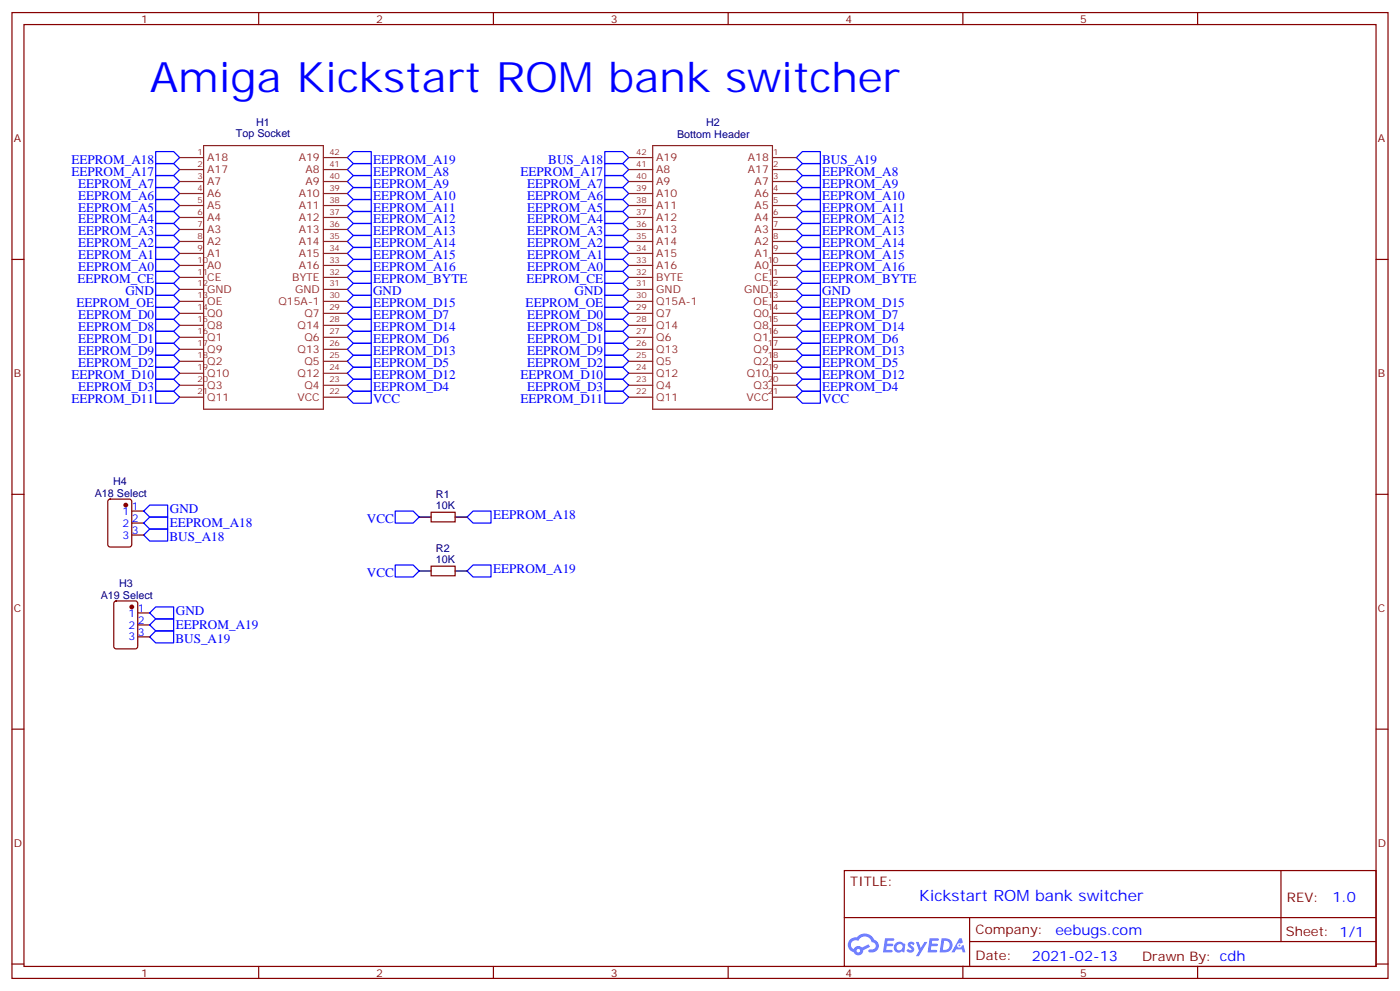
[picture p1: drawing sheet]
<svg xmlns="http://www.w3.org/2000/svg" width="412mm" height="292mm" viewBox="0 0 412 292" stroke-linecap="round" stroke-linejoin="round" font-family="sans-serif">
<g fill="none" stroke="#870000" stroke-width=".35">
<path d="M3.5 3.7h405.4v284.3h-405.4zM7.1 7.2h398.2v277.3h-398.2zM76.2 3.7v3.5M145.3 3.7v3.5M214.5 3.7v3.5M283.6 3.7v3.5M352.8 3.7v3.5M3.5 76.4h3.6M405.3 76.4h3.6M3.5 145.5h3.6M405.3 145.5h3.6M3.5 214.7h3.6"/>
<path d="M405.3 214.7h3.6M248.7 256.3h156.6v28.2h-156.6zM377.3 256.3v20.9M248.7 270.1h156.5M285.6 277.2h119.6M285.6 270.1v14.2M3.5 283.8h3.6M76.2 284.5v3.5M145.3 284.5v3.5M214.5 284.5v3.5M283.6 284.5v3.5M352.8 284.5v3.5"/>
<path d="M405.3 283.8h3.6"/>
</g>
<g fill="#5487ff">
<path d="M267.7 277.5a1.22 1.22 0 0 1 1.7 .2l-.4 .6a.47 .47 0 0 0-.3-.4 .47 .47 0 0 0-.5 .2l.1 .2a1.14 1.14 0 0 1 .8 1.8 1.14 1.14 0 0 1-1.9 0l-.2-.2 .5-.6 .7 .5a.29 .29 0 0 0 .3-.3 .29 .29 0 0 0-.2-.3 1.04 1.04 0 0 1-.6-1.7z"/>
<path d="M260.7 276.2h2.4l.3 .2-.2 .5-1.8 .1-.1 .8h1.5l.3 .4-.3 .4h-1.6l-.2 1.1h1.7l.2 .3-.2 .3-2.6 .1z"/>
<path d="M273.8 276.2h2.4l.3 .2-.1 .5-1.8 .1-.2 .8h1.6l.3 .4-.4 .4-1.6-.1-.1 1.1 1.7 .1 .2 .3-.2 .3-2.6 .1z"/>
<path d="M282.6 276.2h.7l.3 1.3-.6 .3a.69 .69 0 0 0-1 .3 .69 .69 0 0 0 .4 .9 .69 .69 0 0 0 .9-.6l.5-.2 .6 2.2h-.8l-.2-.9h-1.8l-.5 .9h-.8z"/>
<path d="M269.8 277.3h.8l.6 1.8 1.1-1.8h.9l-2.6 4.2h-.8l.9-1.5z"/>
<path d="M277.4 276.2l-.6 4.2h1.3a2.11 2.11 0 0 0 2.5-2.1 2.11 2.11 0 0 0-2.5-2.1zM278.1 277a1.39 1.39 0 0 1 1.7 1.4 1.39 1.39 0 0 1-1.8 1.2h-.3z"/>
<path d="M263.7 277.8a1.54 1.54 0 0 0-.1 2.2 1.54 1.54 0 0 0 2.2 .1l.6 .3 .3-2.3-.2-.3h-.4a1.49 1.49 0 0 0-2.4 0zM264 278.8a.94 .94 0 0 1 1.8 0 .94 .94 0 0 1-1.8 0z"/>
<path d="M250.4 276.6a2.18 2.18 0 0 0 1.1 3.7 1.44 1.44 0 0 0 1.6 .9 1.44 1.44 0 0 0 1.2-1.4l2-1.1-.5-.7-1.9 1a1.47 1.47 0 0 0-2.4 .4 1.39 1.39 0 0 1-.7-1.9 1.39 1.39 0 0 1 2-.5 2.12 2.12 0 0 1 2.2-1.3 2.12 2.12 0 0 1 1.9 1.7 1.14 1.14 0 0 1 1.1 1.4 1.14 1.14 0 0 1-1.7 .7 .43 .43 0 0 0-.5 .4 .43 .43 0 0 0 .4 .5 1.98 1.98 0 0 0 2.5-1.2 1.98 1.98 0 0 0-1.2-2.6 3.1 3.1 0 0 0-5.3-.6l-.9 .1zM252.3 279.9a.55 .55 0 0 1 1.1 0 .55 .55 0 0 1-1.1 0z"/>
<circle cx="282.6" cy="278.3" r=".26"/>
</g>
<g fill="none" stroke="#00f" stroke-width=".35">
<path d="M45.9 44.6h5.3l1.7 1.8-1.7 1.8h-5.3zM45.9 48.2h5.3l1.7 1.7-1.7 1.8h-5.3zM45.9 51.7h5.3l1.7 1.7-1.7 1.8h-5.3zM45.9 55.2h5.3l1.7 1.8-1.7 1.7h-5.3zM45.9 58.7h5.3l1.7 1.8-1.7 1.8h-5.3zM104.1 44.6h5.3v3.6h-5.3l-1.8-1.8zM104.1 48.2h5.3v3.5h-5.3l-1.8-1.8zM104.1 51.7h5.3v3.5h-5.3l-1.8-1.8zM104.1 55.2h5.3v3.5h-5.3l-1.8-1.7zM104.1 58.7h5.3v3.6h-5.3l-1.8-1.8zM178.2 44.6h5.2l1.8 1.8-1.8 1.8h-5.2zM178.2 48.2h5.2l1.8 1.7-1.8 1.8h-5.2z"/>
<path d="M178.2 51.7h5.2l1.8 1.7-1.8 1.8h-5.2zM178.2 55.2h5.2l1.8 1.8-1.8 1.7h-5.2zM178.2 58.7h5.2l1.8 1.8-1.8 1.8h-5.2zM236.4 44.6h5.3v3.6h-5.3l-1.8-1.8zM236.4 48.2h5.3v3.5h-5.3l-1.8-1.8zM236.4 51.7h5.3v3.5h-5.3l-1.8-1.8zM236.4 55.2h5.3v3.5h-5.3l-1.8-1.7zM236.4 58.7h5.3v3.6h-5.3l-1.8-1.8zM45.9 62.3h5.3l1.7 1.7-1.7 1.8h-5.3zM45.9 65.8h5.3l1.7 1.8-1.7 1.7h-5.3zM45.9 69.3h5.3l1.7 1.8-1.7 1.7h-5.3zM45.9 72.8h5.3l1.7 1.8-1.7 1.8h-5.3z"/>
<path d="M45.9 76.4h5.3l1.7 1.7-1.7 1.8h-5.3zM45.9 79.9h5.3l1.7 1.8-1.7 1.7h-5.3zM104.1 62.3h5.3v3.5h-5.3l-1.8-1.8zM104.1 65.8h5.3v3.5h-5.3l-1.8-1.7zM104.1 69.3h5.3v3.5h-5.3l-1.8-1.7zM104.1 72.8h5.3v3.6h-5.3l-1.8-1.8zM104.1 76.4h5.3v3.5h-5.3l-1.8-1.8zM104.1 79.9h5.3v3.5h-5.3l-1.8-1.7zM178.2 62.3h5.2l1.8 1.7-1.8 1.8h-5.2zM178.2 65.8h5.2l1.8 1.8-1.8 1.7h-5.2zM178.2 69.3h5.2l1.8 1.8-1.8 1.7h-5.2zM178.2 72.8h5.2l1.8 1.8-1.8 1.8h-5.2z"/>
<path d="M178.2 76.4h5.2l1.8 1.7-1.8 1.8h-5.2zM178.2 79.9h5.2l1.8 1.8-1.8 1.7h-5.2zM236.4 62.3h5.3v3.5h-5.3l-1.8-1.8zM236.4 65.8h5.3v3.5h-5.3l-1.8-1.7zM236.4 69.3h5.3v3.5h-5.3l-1.8-1.7zM236.4 72.8h5.3v3.6h-5.3l-1.8-1.8zM236.4 76.4h5.3v3.5h-5.3l-1.8-1.8zM236.4 79.9h5.3v3.5h-5.3l-1.8-1.7zM45.9 83.4h5.3l1.7 1.8-1.7 1.8h-5.3zM45.9 87h5.3l1.7 1.7-1.7 1.8h-5.3zM45.9 90.5h5.3l1.7 1.8-1.7 1.7h-5.3zM45.9 94h5.3l1.7 1.8-1.7 1.7h-5.3z"/>
<path d="M45.9 97.5h5.3l1.7 1.8-1.7 1.8h-5.3zM104.1 83.4h5.3v3.6h-5.3l-1.8-1.8zM104.1 97.5h5.3v3.6h-5.3l-1.8-1.8zM104.1 94h5.3v3.5h-5.3l-1.8-1.7zM104.1 90.5h5.3v3.5h-5.3l-1.8-1.7zM104.1 87h5.3v3.5h-5.3l-1.8-1.8zM178.2 83.4h5.2l1.8 1.8-1.8 1.8h-5.2zM178.2 87h5.2l1.8 1.7-1.8 1.8h-5.2zM178.2 90.5h5.2l1.8 1.8-1.8 1.7h-5.2zM178.2 94h5.2l1.8 1.8-1.8 1.7h-5.2zM178.2 97.5h5.2l1.8 1.8-1.8 1.8h-5.2zM236.4 83.4h5.3v3.6h-5.3l-1.8-1.8z"/>
<path d="M236.4 87h5.3v3.5h-5.3l-1.8-1.8zM236.4 90.5h5.3v3.5h-5.3l-1.8-1.7zM236.4 94h5.3v3.5h-5.3l-1.8-1.7zM236.4 97.5h5.3v3.6h-5.3l-1.8-1.8zM45.9 101.1h5.3l1.7 1.7-1.7 1.8h-5.3zM45.9 104.6h5.3l1.7 1.8-1.7 1.7h-5.3zM45.9 108.1h5.3l1.7 1.8-1.7 1.8h-5.3zM45.9 111.7h5.3l1.7 1.7-1.7 1.8h-5.3zM45.9 115.2h5.3l1.7 1.7-1.7 1.8h-5.3zM104.1 115.2h5.3v3.5h-5.3l-1.8-1.8zM104.1 111.7h5.3v3.5h-5.3l-1.8-1.8zM104.1 108.1h5.3v3.6h-5.3l-1.8-1.8z"/>
<path d="M104.1 104.6h5.3v3.5h-5.3l-1.8-1.7zM104.1 101.1h5.3v3.5h-5.3l-1.8-1.8zM178.2 101.1h5.2l1.8 1.7-1.8 1.8h-5.2zM178.2 104.6h5.2l1.8 1.8-1.8 1.7h-5.2zM178.2 108.1h5.2l1.8 1.8-1.8 1.8h-5.2zM178.2 111.7h5.2l1.8 1.7-1.8 1.8h-5.2zM178.2 115.2h5.2l1.8 1.7-1.8 1.8h-5.2zM236.4 101.1h5.3v3.5h-5.3l-1.8-1.8zM236.4 104.6h5.3v3.5h-5.3l-1.8-1.7zM236.4 108.1h5.3v3.6h-5.3l-1.8-1.8zM236.4 111.7h5.3v3.5h-5.3l-1.8-1.8zM236.4 115.2h5.3v3.5h-5.3l-1.8-1.8z"/>
<path d="M42.3 157.5l1.8-1.7h5.3v3.5h-5.3zM42.3 154l1.8-1.8h5.3v3.6h-5.3zM42.3 150.5l1.8-1.8h5.3v3.5h-5.3zM116.4 150.5h5.3l1.8 1.7-1.8 1.8h-5.3zM137.6 152.2l1.7-1.7h5.3v3.5h-5.3zM116.4 166.3h5.3l1.8 1.8-1.8 1.8h-5.3zM137.6 168.1l1.7-1.8h5.3v3.6h-5.3zM44.1 187.5l1.8-1.8h5.3v3.6h-5.3zM44.1 184l1.8-1.8h5.3v3.5h-5.3zM44.1 180.4l1.8-1.7h5.3v3.5h-5.3z"/>
</g>
<g fill="none" stroke="#8c2424" stroke-width=".35">
<path d="M52.9 46.4h7.1M52.9 49.9h7.1M52.9 53.4h7.1M52.9 57h7.1M60 42.9h35.2v77.6h-35.2zM95.2 46.4h7.1M95.2 49.9h7.1M95.2 53.4h7.1M95.2 57h7.1M185.2 46.4h7.1M185.2 49.9h7.1M185.2 53.4h7.1"/>
<path d="M185.2 57h7.1M192.3 42.9h35.2v77.6h-35.2zM227.5 46.4h7.1M227.5 49.9h7.1M227.5 53.4h7.1M227.5 57h7.1M52.9 60.5h7.1M52.9 64h7.1M52.9 67.6h7.1M52.9 71.1h7.1M52.9 74.6h7.1M52.9 78.1h7.1"/>
<path d="M95.2 60.5h7.1M95.2 64h7.1M95.2 67.6h7.1M95.2 71.1h7.1M95.2 74.6h7.1M95.2 78.1h7.1M185.2 60.5h7.1M185.2 64h7.1M185.2 67.6h7.1M185.2 71.1h7.1M185.2 74.6h7.1M185.2 78.1h7.1"/>
<path d="M227.5 60.5h7.1M227.5 64h7.1M227.5 67.6h7.1M227.5 71.1h7.1M227.5 74.6h7.1M227.5 78.1h7.1M52.9 81.7h7.1M52.9 85.2h7.1M52.9 88.7h7.1M52.9 92.3h7.1M52.9 95.8h7.1M52.9 99.3h7.1"/>
<path d="M95.2 81.7h7.1M95.2 85.2h7.1M95.2 88.7h7.1M95.2 92.3h7.1M95.2 95.8h7.1M95.2 99.3h7.1M185.2 81.7h7.1M185.2 85.2h7.1M185.2 88.7h7.1M185.2 92.3h7.1M185.2 95.8h7.1M185.2 99.3h7.1"/>
<path d="M227.5 81.7h7.1M227.5 85.2h7.1M227.5 88.7h7.1M227.5 92.3h7.1M227.5 95.8h7.1M227.5 99.3h7.1M52.9 102.8h7.1M52.9 106.4h7.1M52.9 109.9h7.1M52.9 113.4h7.1M52.9 116.9h7.1M95.2 102.8h7.1"/>
<path d="M95.2 106.4h7.1M95.2 109.9h7.1M95.2 113.4h7.1M95.2 116.9h7.1M185.2 102.8h7.1M185.2 106.4h7.1M185.2 109.9h7.1M185.2 113.4h7.1M185.2 116.9h7.1M227.5 102.8h7.1M227.5 106.4h7.1M227.5 109.9h7.1"/>
<path d="M227.5 113.4h7.1M227.5 116.9h7.1"/>
</g>
<path d="M32 147.1l.5-.2h5.6l.7 .5v12.9l-.5 .7h-5.8l-.7-.4-.1-13zM38.8 150.5h3.5M38.8 154h3.5M38.8 157.5h3.5M127 150.8h7.1v2.8h-7.1zM33.7 177.1l.5-.2h5.7l.6 .4 .1 13-.5 .7h-5.9l-.6-.4-.1-13zM127 166.7h7.1v2.8h-7.1zM40.6 180.4h3.5M40.6 184h3.5M40.6 187.5h3.5" fill="none" stroke="#870000" stroke-width=".35"/>
<g fill="#870000" stroke="#870000" stroke-width=".35">
<circle cx="37" cy="148.7" r=".53"/>
<circle cx="38.8" cy="178.7" r=".53"/>
</g>
<path d="M123.5 152.2h3.5M134.1 152.2h3.5M123.5 168.1h3.5M134.1 168.1h3.5" fill="none" stroke="#000" stroke-width=".35"/>
<text font-size="12.3" fill="#00f" x="44.1" y="27">Amiga Kickstart ROM bank switcher</text>
<text font-size="4.6" fill="#00f" x="270.8" y="265.3">Kickstart ROM bank switcher</text>
<g font-size="4.2" fill="#00f">
<text x="392.5" y="265.6">1.0</text>
<text x="310.9" y="275.1">eebugs.com</text>
<text x="304" y="282.9">2021-02-13</text>
</g>
<g font-size="3.9" fill="#00f">
<text x="21" y="48.2">EEPROM_A18</text>
<text x="21" y="51.7">EEPROM_A17</text>
<text x="109.9" y="48.2">EEPROM_A19</text>
<text x="109.9" y="51.7">EEPROM_A8</text>
<text x="153.3" y="51.7">EEPROM_A17</text>
<text x="161.5" y="48.2">BUS_A18</text>
<text x="242.2" y="48.2">BUS_A19</text>
<text x="242.2" y="51.7">EEPROM_A8</text>
<text x="23" y="55.2">EEPROM_A7</text>
<text x="23" y="58.7">EEPROM_A6</text>
<text x="109.9" y="55.2">EEPROM_A9</text>
<text x="109.9" y="58.7">EEPROM_A10</text>
<text x="155.3" y="55.2">EEPROM_A7</text>
<text x="155.3" y="58.7">EEPROM_A6</text>
<text x="242.2" y="55.2">EEPROM_A9</text>
<text x="242.2" y="58.7">EEPROM_A10</text>
<text x="23" y="62.3">EEPROM_A5</text>
<text x="23" y="65.8">EEPROM_A4</text>
<text x="109.9" y="62.3">EEPROM_A11</text>
<text x="109.9" y="65.8">EEPROM_A12</text>
<text x="155.3" y="62.3">EEPROM_A5</text>
<text x="155.3" y="65.8">EEPROM_A4</text>
<text x="242.2" y="62.3">EEPROM_A11</text>
<text x="242.2" y="65.8">EEPROM_A12</text>
<text x="23" y="69.3">EEPROM_A3</text>
<text x="109.9" y="69.3">EEPROM_A13</text>
<text x="155.3" y="69.3">EEPROM_A3</text>
<text x="242.2" y="69.3">EEPROM_A13</text>
<text x="23" y="72.8">EEPROM_A2</text>
<text x="23" y="76.4">EEPROM_A1</text>
<text x="109.9" y="72.8">EEPROM_A14</text>
<text x="109.9" y="76.4">EEPROM_A15</text>
<text x="155.3" y="72.8">EEPROM_A2</text>
<text x="155.3" y="76.4">EEPROM_A1</text>
<text x="242.2" y="72.8">EEPROM_A14</text>
<text x="242.2" y="76.4">EEPROM_A15</text>
<text x="22.8" y="83.4">EEPROM_CE</text>
<text x="23" y="79.9">EEPROM_A0</text>
<text x="109.9" y="79.9">EEPROM_A16</text>
<text x="109.9" y="83.4">EEPROM_BYTE</text>
<text x="155.1" y="83.4">EEPROM_CE</text>
<text x="155.3" y="79.9">EEPROM_A0</text>
<text x="242.2" y="79.9">EEPROM_A16</text>
<text x="242.2" y="83.4">EEPROM_BYTE</text>
<text x="36.9" y="87">GND</text>
<text x="109.9" y="87">GND</text>
<text x="169.2" y="87">GND</text>
<text x="242.2" y="87">GND</text>
<text x="22.6" y="90.5">EEPROM_OE</text>
<text x="23" y="94">EEPROM_D0</text>
<text x="109.9" y="94">EEPROM_D7</text>
<text x="109.9" y="90.5">EEPROM_D15</text>
<text x="154.8" y="90.5">EEPROM_OE</text>
<text x="155.3" y="94">EEPROM_D0</text>
<text x="242.2" y="90.5">EEPROM_D15</text>
<text x="242.2" y="94">EEPROM_D7</text>
<text x="23" y="97.5">EEPROM_D8</text>
<text x="23" y="101.1">EEPROM_D1</text>
<text x="109.9" y="101.1">EEPROM_D6</text>
<text x="109.9" y="97.5">EEPROM_D14</text>
<text x="155.3" y="97.5">EEPROM_D8</text>
<text x="155.3" y="101.1">EEPROM_D1</text>
<text x="242.2" y="97.5">EEPROM_D14</text>
<text x="242.2" y="101.1">EEPROM_D6</text>
<text x="23" y="104.6">EEPROM_D9</text>
<text x="109.9" y="104.6">EEPROM_D13</text>
<text x="155.3" y="104.6">EEPROM_D9</text>
<text x="242.2" y="104.6">EEPROM_D13</text>
<text x="21" y="111.7">EEPROM_D10</text>
<text x="23" y="108.1">EEPROM_D2</text>
<text x="109.9" y="111.7">EEPROM_D12</text>
<text x="109.9" y="108.1">EEPROM_D5</text>
<text x="153.3" y="111.7">EEPROM_D10</text>
<text x="155.3" y="108.1">EEPROM_D2</text>
<text x="242.2" y="108.1">EEPROM_D5</text>
<text x="242.2" y="111.7">EEPROM_D12</text>
<text x="21" y="118.7">EEPROM_D11</text>
<text x="23" y="115.2">EEPROM_D3</text>
<text x="109.9" y="118.7">VCC</text>
<text x="109.9" y="115.2">EEPROM_D4</text>
<text x="153.3" y="118.7">EEPROM_D11</text>
<text x="155.3" y="115.2">EEPROM_D3</text>
<text x="242.2" y="115.2">EEPROM_D4</text>
<text x="242.2" y="118.7">VCC</text>
<text x="50" y="155.2">EEPROM_A18</text>
<text x="50" y="151.2">GND</text>
<text x="108.1" y="154">VCC</text>
<text x="145.3" y="152.9">EEPROM_A18</text>
<text x="49.9" y="159.3">BUS_A18</text>
<text x="108.1" y="169.9">VCC</text>
<text x="145.3" y="168.8">EEPROM_A19</text>
<text x="51.8" y="185.2">EEPROM_A19</text>
<text x="51.8" y="181.2">GND</text>
<text x="51.7" y="189.3">BUS_A19</text>
</g>
<g font-size="3.9" fill="#800">
<text x="250.5" y="260.9">TITLE:</text>
<text x="379.1" y="265.6">REV:</text>
<text x="287.4" y="275.1">Company:</text>
<text x="378.7" y="275.7">Sheet: 1/1</text>
<text x="287.4" y="282.8">Date:</text>
<text x="336.4" y="282.8">Drawn By: cdh</text>
</g>
<g font-size="3.2" fill="#800">
<text x="41.6" y="6.7">1</text>
<text x="110.8" y="6.7">2</text>
<text x="179.9" y="6.7">3</text>
<text x="249.1" y="6.7">4</text>
<text x="318.2" y="6.7">5</text>
<text x="4.1" y="41.8">A</text>
<text x="405.9" y="41.8">A</text>
<text x="4.1" y="110.9">B</text>
<text x="405.9" y="110.9">B</text>
<text x="4.1" y="180.1">C</text>
<text x="405.9" y="180.1">C</text>
<text x="4.1" y="249.2">D</text>
<text x="405.9" y="249.2">D</text>
<text x="41.6" y="287.5">1</text>
<text x="110.8" y="287.5">2</text>
<text x="179.9" y="287.5">3</text>
<text x="249.1" y="287.5">4</text>
<text x="318.2" y="287.5">5</text>
</g>
<g font-size="3.2" fill="#000080">
<text x="69.5" y="40.4">Top Socket</text>
<text x="75.5" y="37">H1</text>
<text x="199.5" y="40.5">Bottom Header</text>
<text x="208" y="37">H2</text>
<text x="33.3" y="142.8">H4</text>
<text x="27.9" y="146.3">A18 Select</text>
<text x="128.4" y="149.8">10K</text>
<text x="128.4" y="146.6">R1</text>
<text x="128.4" y="165.6">10K</text>
<text x="128.4" y="162.5">R2</text>
<text x="35.1" y="172.7">H3</text>
<text x="29.7" y="176.3">A19 Select</text>
</g>
<g font-size="3.2" fill="#8d2323">
<text x="61" y="47.4">A18</text>
<text x="88" y="47.4">A19</text>
<text x="193.3" y="47.4">A19</text>
<text x="220.3" y="47.4">A18</text>
<text x="61" y="51">A17</text>
<text x="90" y="51">A8</text>
<text x="193.3" y="51">A8</text>
<text x="220.3" y="51">A17</text>
<text x="61" y="54.5">A7</text>
<text x="61" y="58">A6</text>
<text x="88" y="58">A10</text>
<text x="90" y="54.5">A9</text>
<text x="193.3" y="58">A10</text>
<text x="193.3" y="54.5">A9</text>
<text x="222.3" y="54.5">A7</text>
<text x="222.3" y="58">A6</text>
<text x="61" y="61.6">A5</text>
<text x="61" y="65.1">A4</text>
<text x="88" y="65.1">A12</text>
<text x="88" y="61.6">A11</text>
<text x="193.3" y="65.1">A12</text>
<text x="193.3" y="61.6">A11</text>
<text x="222.3" y="61.6">A5</text>
<text x="222.3" y="65.1">A4</text>
<text x="61" y="68.6">A3</text>
<text x="88" y="68.6">A13</text>
<text x="193.3" y="68.6">A13</text>
<text x="222.3" y="68.6">A3</text>
<text x="61" y="72.1">A2</text>
<text x="61" y="75.7">A1</text>
<text x="88" y="75.7">A15</text>
<text x="88" y="72.1">A14</text>
<text x="193.3" y="75.7">A15</text>
<text x="193.3" y="72.1">A14</text>
<text x="222.3" y="72.1">A2</text>
<text x="222.3" y="75.7">A1</text>
<text x="61" y="79.2">A0</text>
<text x="61" y="82.7">CE</text>
<text x="86.1" y="82.7">BYTE</text>
<text x="88" y="79.2">A16</text>
<text x="193.3" y="82.7">BYTE</text>
<text x="193.3" y="79.2">A16</text>
<text x="222.3" y="82.7">CE</text>
<text x="222.3" y="79.2">A0</text>
<text x="61" y="86.3">GND</text>
<text x="61" y="89.8">OE</text>
<text x="82" y="89.8">Q15A-1</text>
<text x="86.9" y="86.3">GND</text>
<text x="193.3" y="89.8">Q15A-1</text>
<text x="193.3" y="86.3">GND</text>
<text x="219.2" y="86.3">GND</text>
<text x="222" y="89.8">OE</text>
<text x="61" y="93.3">Q0</text>
<text x="89.7" y="93.3">Q7</text>
<text x="193.3" y="93.3">Q7</text>
<text x="222" y="93.3">Q0</text>
<text x="61" y="96.8">Q8</text>
<text x="61" y="100.4">Q1</text>
<text x="87.7" y="96.8">Q14</text>
<text x="89.7" y="100.4">Q6</text>
<text x="193.3" y="100.4">Q6</text>
<text x="193.3" y="96.8">Q14</text>
<text x="222" y="96.8">Q8</text>
<text x="222" y="100.4">Q1</text>
<text x="61" y="103.9">Q9</text>
<text x="61" y="107.4">Q2</text>
<text x="87.7" y="103.9">Q13</text>
<text x="89.7" y="107.4">Q5</text>
<text x="193.3" y="107.4">Q5</text>
<text x="193.3" y="103.9">Q13</text>
<text x="222" y="103.9">Q9</text>
<text x="222" y="107.4">Q2</text>
<text x="61" y="110.9">Q10</text>
<text x="87.7" y="110.9">Q12</text>
<text x="193.3" y="110.9">Q12</text>
<text x="220" y="110.9">Q10</text>
<text x="61" y="114.5">Q3</text>
<text x="61" y="118">Q11</text>
<text x="87.6" y="118">VCC</text>
<text x="89.7" y="114.5">Q4</text>
<text x="193.3" y="118">Q11</text>
<text x="193.3" y="114.5">Q4</text>
<text x="219.9" y="118">VCC</text>
<text x="222" y="114.5">Q3</text>
</g>
<g font-size="3.2" fill="#00f">
<text x="36.1" y="151.5">1</text>
<text x="36.1" y="155">2</text>
<text x="38.8" y="150.1">1</text>
<text x="38.8" y="153.6">2</text>
<text x="36.1" y="158.6">3</text>
<text x="38.8" y="157.2">3</text>
<text x="37.8" y="181.5">1</text>
<text x="37.8" y="185">2</text>
<text x="40.6" y="180.1">1</text>
<text x="40.6" y="183.6">2</text>
<text x="37.8" y="188.6">3</text>
<text x="40.6" y="187.1">3</text>
</g>
<g font-size="2.5" fill="#8d2323">
<text x="58.2" y="45.7">1</text>
<text x="97" y="45.7">42</text>
<text x="187.4" y="45.7">42</text>
<text x="227.7" y="45.7">1</text>
<text x="58.2" y="52.7">3</text>
<text x="58.2" y="49.2">2</text>
<text x="97" y="49.2">41</text>
<text x="97" y="52.7">40</text>
<text x="187.4" y="49.2">41</text>
<text x="187.4" y="52.7">40</text>
<text x="227.7" y="52.7">3</text>
<text x="227.7" y="49.2">2</text>
<text x="58.2" y="56.3">4</text>
<text x="58.2" y="59.8">5</text>
<text x="97" y="56.3">39</text>
<text x="97" y="59.8">38</text>
<text x="187.4" y="56.3">39</text>
<text x="187.4" y="59.8">38</text>
<text x="227.7" y="56.3">4</text>
<text x="227.7" y="59.8">5</text>
<text x="58.2" y="63.3">6</text>
<text x="97" y="63.3">37</text>
<text x="187.4" y="63.3">37</text>
<text x="227.7" y="63.3">6</text>
<text x="58.2" y="66.9">7</text>
<text x="58.2" y="70.4">8</text>
<text x="97" y="66.9">36</text>
<text x="97" y="70.4">35</text>
<text x="187.4" y="66.9">36</text>
<text x="187.4" y="70.4">35</text>
<text x="227.7" y="66.9">7</text>
<text x="227.7" y="70.4">8</text>
<text x="58.2" y="73.9">9</text>
<text x="58.2" y="77.4">10</text>
<text x="97" y="73.9">34</text>
<text x="97" y="77.4">33</text>
<text x="187.4" y="73.9">34</text>
<text x="187.4" y="77.4">33</text>
<text x="226.2" y="77.4">10</text>
<text x="227.7" y="73.9">9</text>
<text x="58.2" y="81">11</text>
<text x="97" y="81">32</text>
<text x="187.4" y="81">32</text>
<text x="226.2" y="81">11</text>
<text x="58.2" y="84.1">12</text>
<text x="58.2" y="87.7">13</text>
<text x="97" y="84.1">31</text>
<text x="97" y="87.7">30</text>
<text x="187.4" y="84.1">31</text>
<text x="187.4" y="87.7">30</text>
<text x="226.2" y="84.1">12</text>
<text x="226.2" y="87.7">13</text>
<text x="58.2" y="91.2">14</text>
<text x="58.2" y="94.7">15</text>
<text x="97" y="91.2">29</text>
<text x="97" y="94.7">28</text>
<text x="187.4" y="91.2">29</text>
<text x="187.4" y="94.7">28</text>
<text x="226.2" y="91.2">14</text>
<text x="226.2" y="94.7">15</text>
<text x="58.2" y="98.2">16</text>
<text x="58.2" y="101.8">17</text>
<text x="97" y="98.2">27</text>
<text x="97" y="101.8">26</text>
<text x="187.4" y="98.2">27</text>
<text x="187.4" y="101.8">26</text>
<text x="226.2" y="98.2">16</text>
<text x="226.2" y="101.8">17</text>
<text x="58.2" y="105.3">18</text>
<text x="97" y="105.3">25</text>
<text x="187.4" y="105.3">25</text>
<text x="226.2" y="105.3">18</text>
<text x="58.2" y="108.8">19</text>
<text x="58.2" y="112.4">20</text>
<text x="97" y="108.8">24</text>
<text x="97" y="112.4">23</text>
<text x="187.4" y="108.8">24</text>
<text x="187.4" y="112.4">23</text>
<text x="226.2" y="108.8">19</text>
<text x="226.2" y="112.4">20</text>
<text x="58.2" y="115.9">21</text>
<text x="97" y="115.9">22</text>
<text x="187.4" y="115.9">22</text>
<text x="226.2" y="115.9">21</text>
</g>
</svg>
